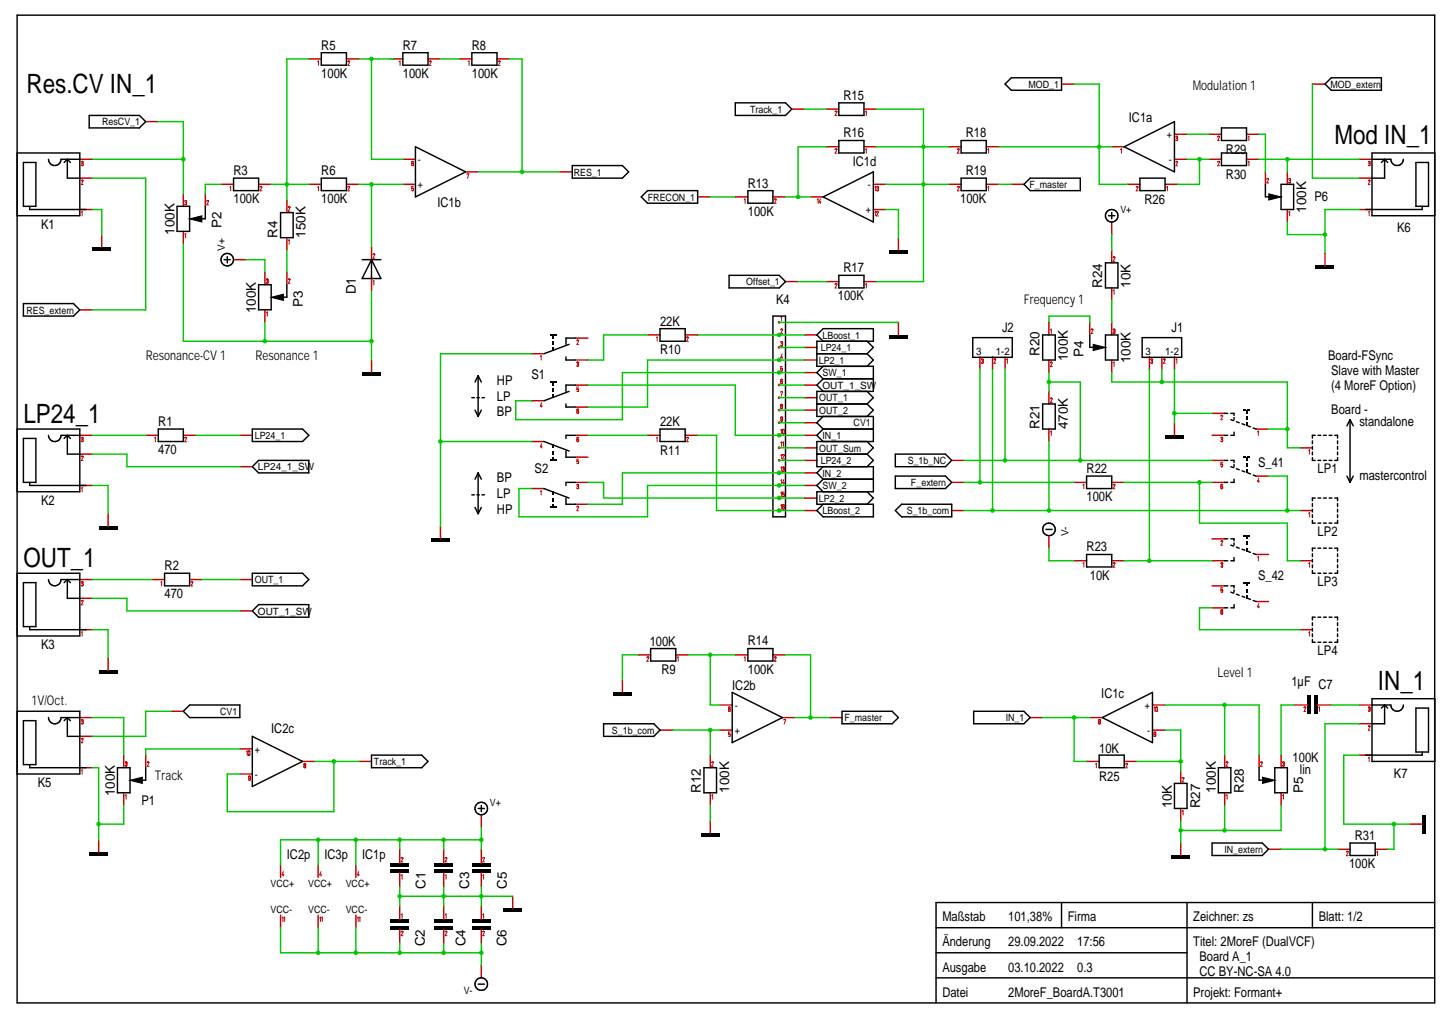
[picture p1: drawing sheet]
<svg xmlns="http://www.w3.org/2000/svg" width="297mm" height="210mm" viewBox="0 0 297 210" stroke-linecap="round" stroke-linejoin="round" font-family="sans-serif">
<g fill="none" stroke="#000" stroke-width=".3">
<path d="M96.9 10.8h5.1v2.6h-5.1zM18.3 23.7h10.3l1.3 1.3-1.3 1.2h-10.3zM85.3 30.1l10.3 5.2-10.3 5.1zM230.8 30.1l10.3-5.1v10.3zM149.7 56.5h10.3l1.2 1.3-1.2 1.3h-10.3zM169 40.4l10.3-5.1v10.3zM226.9 53.9h2.6v5.2h-2.6zM98.1 77.1v8.3M98.1 77.1l.7 1.3M98.1 77.1l-.6 1.3M135.5 67.4h5.2v2.6h-5.2zM167.7 79l1.3-1.3h10.3v2.6h-10.3z"/>
<path d="M169 67.4h10.3v2.6h-10.3l-1.3-1.3zM199.7 69.3h8.1v4h-8.1zM234.5 69.3h8.1v4h-8.1zM53.1 94.5h10.3v2.5h-10.3l-1.3-1.2zM96.9 81.6h.5M97.5 84.2l.6 1.2M97.9 81.6h.5M98.1 97l.7 1.3M98.1 97l-.6 1.3M98.1 97v8.4M98.8 84.2l-.7 1.2M98.9 81.6h.5"/>
<path d="M111.7 90.6l5.1 1.9M116.2 92.5v1.3h1.9M118.1 89.3h-1.9v.7M118.1 99h-1.9v.6M135.5 88h5.2v2.6h-5.2zM167.7 82.9h10.3l1.3 1.3-1.3 1.2h-10.3zM167.7 93.2h10.3M169 95.8l-1.3 1.2 1.3 1.3M169 98.3h10.3M169 98.3l-1.3 1.3 1.3 1.3M178 93.2l1.3-1.3-1.3-1.3h-10.3v5.2h11.6v5.1h-11.6v2.6h11.6v2.5h-10.3l-1.3-1.2 1.3-1.3M178 93.2l1.3 1.3-1.3 1.3"/>
<path d="M223.1 97.7h5.1v2.5h-5.1zM251.4 89.3h.6M251.4 94.5h.6M251.4 99h.6M251.4 84.8h.6M252.7 94.5h.6v.4M252.7 84.8h.6v.4M252.7 95.8l.5 .2M252.7 86.1l.5 .2M253.3 88.7v.6h-.6M253.3 85.7v.4M253.3 95.3v.5"/>
<path d="M253.3 98.3v.7h-.6M253.8 96.2l.6 .2M253.8 86.5l.6 .2M255 96.6l.5 .2M255 87l.5 .2M256.1 97l.6 .2M256.1 87.4l.6 .2M257.3 97.5l.5 .2M257.3 87.8l.5 .2M269.4 90.5v.5M269.4 91.6v.6M269.4 92.8v.5"/>
<path d="M269.4 93.9v.6h.6M270 89.3h-.6v.6M270.6 89.3h.5M270.6 94.5h.5M271.7 89.3h.6M271.7 94.5h.6M272.8 89.3h.6M272.8 94.5h.6M274 89.3h.6v.6M274.6 90.5v.5M274.6 91.6v.6M274.6 92.8v.5"/>
<path d="M274.6 93.9v.6h-.6M276.5 97.7l.6 1.3M277.1 86.1l-.6 1.3M277.1 86.1l.7 1.3M277.1 86.1v12.9M277.8 97.7l-.7 1.3M96.9 101.5h.5M97.5 104.1l.6 1.3M97.9 101.5h.5M98.8 104.1l-.7 1.3M98.9 101.5h.5M111.7 100.2l5.1 2"/>
<path d="M116.2 102.2v1.3h1.9M178 100.9l1.3 1.3-1.3 1.3M223.1 113.8h5.1v2.5h-5.1zM251.4 115.1h.6M251.4 110.6h.6M252.7 110.6h.6v.4M252.7 111.8l.5 .3M253.3 111.4v.4M253.3 114.4v.7h-.6M253.8 112.3l.6 .2M255 112.7l.5 .2M256.1 113.1l.6 .2"/>
<path d="M257.3 113.6l.5 .2M269.4 103.3v.6M269.4 104.5v.6M269.4 105.6v.6M269.4 106.8v.5h.6M269.4 113.6v.6M269.4 114.8v.5M269.4 115.9v.6M269.4 117.1v.5h.6M270 102.2h-.6v.6M270 112.5h-.6v.6M270.6 112.5h.5"/>
<path d="M270.6 117.6h.5M270.6 102.2h.5M270.6 107.3h.5M271.7 112.5h.6M271.7 117.6h.6M271.7 102.2h.6M271.7 107.3h.6M272.8 112.5h.6M272.8 117.6h.6M272.8 102.2h.6M272.8 107.3h.6M274 102.2h.6v.6"/>
<path d="M274 112.5h.6v.6M274.6 103.3v.6M274.6 104.5v.6M274.6 105.6v.6M274.6 106.8v.5h-.6M274.6 113.6v.6M274.6 114.8v.5M274.6 115.9v.6M274.6 117.1v.5h-.6M251.4 124.7h.6M251.4 120.2h.6M252.7 121.5l.5 .2"/>
<path d="M252.7 120.2h.6v.4M253.3 124.1v.6h-.6M253.3 121.1v.4M253.8 121.9l.6 .2M255 122.3l.5 .3M256.1 122.8l.6 .2M257.3 123.2l.5 .2M269.4 127.8v.6M269.4 128.9v.6M269.4 130.1v.5M269.4 131.2v.6h.6M270 126.6h-.6v.6"/>
<path d="M270.6 126.6h.5M270.6 131.8h.5M271.7 126.6h.6M271.7 131.8h.6M272.8 126.6h.6M272.8 131.8h.6M274 126.6h.6v.6M274.6 131.2v.6h-.6M274.6 127.8v.6M274.6 128.9v.6M274.6 130.1v.5M3.5 145.9h12.9v12.9h-12.9z"/>
<path d="M4.8 147.9h2.6v9h-2.6zM6.1 156.9v.6h11.6M9.9 147.2a1.29 1.29 0 0 0 1.3 1.3 1.29 1.29 0 0 0 1.3-1.3h3.9M13.8 147.2l-.6 .7M13.8 147.2l.7 .7M13.8 147.2v3.9h2.6M51.8 151.1l10.3 5.1-10.3 5.2zM76.3 154.9h10.3l1.3 1.3-1.3 1.3h-10.3zM150.3 142.1l10.3 5.1-10.3 5.2zM226.3 147.2l10.3-5.1v10.3z"/>
</g>
<g fill="none" stroke="#c70000" stroke-width=".3">
<path d="M94.3 12.1h2.6M102 12.1h2.6M29.9 25h2.6M82.7 37.8h2.6M82.7 32.7h2.6M95.6 35.3h2.5M179.3 37.8h2.5M228.2 30.1h2.6M241.1 32.7h2.6M241.1 27.5h2.6M161.2 57.8h2.6M166.4 40.4h2.6"/>
<path d="M179.3 43h2.5M228.2 51.4v2.5M228.2 59.1v2.5M132.9 68.7h2.6M140.7 68.7h2.5M165.1 79h2.6M165.1 68.7h2.6M201.2 73.2v2.6M203.8 73.2v2.6M206.3 73.2v2.6M235.9 73.2v2.6M238.5 73.2v2.6"/>
<path d="M241.1 73.2v2.6M49.2 95.8h2.6M109.1 90.6h2.6M118.1 99h2.6M118.1 89.3h2.6M118.1 93.8h2.6M132.9 89.3h2.6M140.7 89.3h2.5M165.1 91.9h2.6M165.1 94.5h2.6M165.1 97h2.6M165.1 84.2h2.6"/>
<path d="M165.1 99.6h2.6M220.5 99h2.6M228.2 99h2.6M248.8 99h2.6M248.8 94.5h2.6M248.8 89.3h2.6M248.8 84.8h2.6M257.8 97.7h2.6M257.8 88h2.6M266.8 91.9h2.6M109.1 100.2h2.6M118.1 103.5h2.6"/>
<path d="M165.1 104.8h2.6M165.1 102.2h2.6M220.5 115.1h2.6M228.2 115.1h2.6M248.8 115.1h2.6M248.8 110.6h2.6M257.8 113.8h2.6M266.8 115.1h2.6M266.8 104.8h2.6M248.8 124.7h2.6M248.8 120.2h2.6M257.8 123.4h2.6"/>
<path d="M266.8 129.2h2.6M16.4 147.2h2.6M16.4 151.1h2.6M16.4 157.5h2.6M49.2 153.7h2.6M49.2 158.8h2.6M62.1 156.2h2.6M73.7 156.2h2.6M147.7 144.7h2.6M147.7 149.8h2.6M160.6 147.2h2.6M223.7 147.2h2.6"/>
<path d="M236.6 144.7h2.6M236.6 149.8h2.6M20.3 172.3v2.6M57.6 177.5v2.5M65.3 177.5v2.5M73 177.5v2.5M82.1 174.2v2.9M82.1 179.1v2.9M91.1 174.2v2.9M91.1 179.1v2.9M57.6 187.8v2.6M65.3 187.8v2.6"/>
<path d="M73 187.8v2.6M82.1 185.8v2.9M82.1 190.7v2.9M91.1 185.8v2.9M91.1 190.7v2.9"/>
</g>
<g fill="none" stroke="#c70000" stroke-width=".21">
<path d="M96.1 12.7l.2-.2v.9M102.3 12.7l.2-.2 .2 .1-.4 .8h.4M84.5 38.7l.2-.1 .2 .1-.1 .4h-.3M84.9 33.3l-.2-.2-.2 .1v.7l.3 .1 .1-.4-.2-.1-.2 .1M84.9 38.2h-.4v.6M95.9 35.8v-.1h.3l-.2 .9M179.6 38.4l.2-.2v1M180 38.4h-.1M180 38.3h.3M180 38.3v.1M180.1 38.7h.1M180.1 38.7a.24 .24 0 0 1 .2 .3 .24 .24 0 0 1-.3 .1l-.1-.1"/>
<path d="M180.3 38.3v.1M180.3 38.4h.1M180.3 38.4v.1M180.3 38.5l-.2 .2M230 30.7l.2-.2v.9M241.4 28.7l.1 .1M241.4 28.1l.1-.2 .2 .1v.2l-.1 .2M241.5 28.8v.1M241.5 33.1l-.1 .2M241.5 28.4l.2 .1v.2l-.2 .2M241.5 33.1l.2 .2-.3 .7h.3M241.5 33.1h.1"/>
<path d="M167.8 41l.1-.2v.9M168.4 40.8l-.3 .7h.4M168.4 41.3v.4M179.6 43.6l.2-.2v.9M179.9 43.6l.2-.2 .2 .1-.4 .8h.4M228.5 52.9a.18 .18 0 0 1 .2-.2 .18 .18 0 0 1 .2 .2l-.4 .7h.4M228.5 59.6l.2-.1v.9M134.7 69.3l.2-.2v.9M141.3 69.3h.1M141.3 69.3l-.2-.2-.2 .2M141.3 69.3l-.4 .7h.4M201.5 73.8l.1-.2 .2 .1-.1 .3"/>
<path d="M201.6 74h.1M201.7 74.1a.25 .25 0 0 1 .1 .3 .25 .25 0 0 1-.2 .1l-.1-.1M204 73.8l.2-.2 .2 .1-.4 .8h.4M206.6 73.8l.2-.2v.9M236.2 73.8l.3-.1v.3M236.4 74h.1M236.4 74l.1 .1M236.5 74.1l.1 .3a.18 .18 0 0 1-.2 .1 .18 .18 0 0 1-.2-.1M238.8 73.8l.2-.2 .2 .1-.4 .8h.4M241.4 73.8l.2-.2v.9M111.2 91l-.3 .7h.4M111.2 91.5v.4"/>
<path d="M118.4 94.7l.2-.1 .2 .2-.1 .3h-.3M118.6 99.8a.23 .23 0 0 1 .2 .3 .23 .23 0 0 1-.3 .1l-.1-.1M118.7 99.4h-.1l-.2 .1M118.7 89.8h-.3v.7l.2 .1a.29 .29 0 0 0 .2-.2 .29 .29 0 0 0-.2-.3l-.2 .1M118.7 89.8h.1M118.7 99.4l.1 .1M118.8 89.8v.1M118.8 99.5l-.1 .2-.1 .1M118.8 94.2h-.4v.6M134.7 89.9l.2-.2v.9M141 89.8l-.1 .1M141 89.8l.2-.1 .1 .2-.4 .7h.4"/>
<path d="M141 89.8h.1M222.3 99.5l.2-.1v.9M228.5 99.5l.2-.1 .2 .1-.4 .8h.4M250.6 85.4l.1-.2 .3 .1-.4 .8h.4M250.6 95.4l.2-.2a.29 .29 0 0 1 .2 .3 .29 .29 0 0 1-.2 .3l-.1-.1M250.8 90.1a.23 .23 0 0 1 .2 .3 .23 .23 0 0 1-.3 .2l-.1-.2M251 89.8l-.3-.1-.1 .2M251 99.4l-.4 .1v.7l.2 .1a.29 .29 0 0 0 .2-.3 .29 .29 0 0 0-.2-.3l-.2 .2M251 99.4v.1M251 89.8h.1M251 99.5h.1M251 89.8v.1"/>
<path d="M251 94.9h-.4v.5M251 89.9h.1M251 89.9l-.2 .2M258.1 88.6l.2-.2v.9M258.4 98.6v.4M258.4 98.1l-.3 .7h.4M268.6 92.5l.2-.2v.9M110.9 100.8l.2-.1v.9M118.7 103.9h-.1l-.2 .2M118.7 103.9l.1 .1M118.8 104l-.4 .8h.4M222.3 115.6l.2-.1v.9"/>
<path d="M228.5 115.6l.2-.1 .2 .1-.4 .8h.4M250.6 111.1l.1-.1h.3l-.4 .9h.4M250.6 115.6l.3-.1v.4M250.8 115.9h.1M250.9 115.9a.25 .25 0 0 1 .1 .3 .25 .25 0 0 1-.3 .2l-.1-.2M258.1 114.4l.2-.2v.9M268.6 105.3l.2-.1v.9M268.6 115.6l.2-.1v.9M250.7 121l-.1 .1M250.7 121h.1a.29 .29 0 0 1 .2 .3 .29 .29 0 0 1-.2 .2l-.1-.1M250.7 121h.1M251 125.3l-.2-.2-.2 .1v.7l.2 .1a.29 .29 0 0 0 .2-.2 .29 .29 0 0 0-.2-.3l-.2 .1"/>
<path d="M251 120.6h-.4v.6M258.4 123.8l-.3 .7h.4M258.4 124.3v.4M268.6 129.8l.2-.2v.9M16.7 147.8l.3-.1v.3M16.7 151.7l.1-.2 .2 .1-.3 .8h.4M16.7 158.1l.2-.2v.9M16.8 148h.2M16.9 148l.1 .1M17 148.1a.25 .25 0 0 1 .1 .3 .25 .25 0 0 1-.3 .1l-.1-.1M50.6 154.2l.2-.1v.9M50.9 154.2l.2-.1 .2 .1v.7l-.1 .1-.3-.1z"/>
<path d="M51.4 159.6l-.2 .2a.29 .29 0 0 1-.2-.3 .29 .29 0 0 1 .2-.3l.2 .2v.5l-.2 .2-.2-.2M62.5 157l-.1-.1 .1-.2 .3 .1-.2 .2M62.5 157.1a.24 .24 0 0 0-.1 .3 .24 .24 0 0 0 .3 .1l.1-.3-.2-.1M62.5 157h.1M149.9 145.2l-.1-.1-.3 .1 .1 .7h.2l.1-.4h-.3l-.1 .1M149.9 150.2h-.4v.5l.2-.1 .2 .1v.4l-.3-.1M160.9 147.8v-.2h.4l-.3 .9M225.7 148l-.2-.2 .2-.2 .2 .2-.2 .2M225.7 148.1a.24 .24 0 0 0-.2 .3 .24 .24 0 0 0 .3 .1l.1-.3-.2-.1M225.7 148h.1M236.9 145.2l.2-.1v.9M237.3 150.6l-.2 .1h-.2v-.4h.3l.1 .6-.2 .2-.2-.2"/>
<path d="M237.3 145.1h.2l.1 .1v.6l-.1 .2-.2-.1zM58.2 178.8l-.3 .7h.4M58.2 179.3v.4M65.9 178.8l-.3 .7h.4M65.9 179.3v.4M73.6 178.8l-.3 .7h.4M73.6 179.3v.4M82.4 179.7l.1-.2v.9M82.4 176v.1M82.4 176l.3 .1-.3 .7h.3M82.4 176h.1M91.4 176.1l.1-.2 .2 .2-.3 .7h.3"/>
<path d="M91.4 179.7l.2-.2v.9M57.9 188.4l.2-.2v.9M58.3 188.4l.1-.2v.9M65.6 188.4l.2-.2v.9M66 188.4l.2-.2v.9M73.3 188.4l.2-.2v.9M73.7 188.4l.2-.2v.9M82.4 187.7l.1-.2v.9M82.4 191.1v.1M82.4 191.1l.3 .1-.3 .8h.3M82.4 191.1h.1M91.4 191.2l.1-.1 .2 .1-.3 .8h.3"/>
<path d="M91.4 187.7l.2-.2v.9"/>
</g>
<g fill="#000">
<path d="M113 94.3h1.3v.3h-1.3zM113.5 93.8h.2v.7h-.2zM113.5 92.5h.2v.7h-.2zM113.5 91.2h.2v.7h-.2zM255.2 93.7h.5v.3h-.5zM255.2 84h.5v.3h-.5zM255.7 93.8h.4v.7h-.4zM255.7 95.1h.4v.7h-.4zM255.7 96.4h.4v.6h-.4zM255.7 84.2h.4v.6h-.4zM255.7 85.4h.4v.7h-.4zM255.7 86.7h.4v.7h-.4z"/>
<path d="M256.1 93.7h.4v.3h-.4zM256.1 84h.4v.3h-.4zM113 104h1.3v.3h-1.3zM113.5 103.5h.2v.6h-.2zM113.5 102.2h.2v.6h-.2zM113.5 100.9h.2v.6h-.2zM255.2 119.4h.5v.3h-.5zM255.2 109.7h.5v.4h-.5zM255.7 119.5h.4v.7h-.4zM255.7 109.9h.4v.7h-.4zM255.7 111.2h.4v.6h-.4zM255.7 112.5h.4v.6h-.4z"/>
<path d="M256.1 119.4h.4v.3h-.4zM256.1 109.7h.4v.4h-.4zM255.7 120.8h.4v.7h-.4zM255.7 122.1h.4v.7h-.4zM18.3 174.9h3.9v.6h-3.9zM80.1 177.1h3.9v.7h-3.9zM80.1 178.4h3.9v.7h-3.9zM89.1 177.1h3.9v.7h-3.9zM89.1 178.4h3.9v.7h-3.9zM80.1 190h3.9v.7h-3.9zM80.1 188.7h3.9v.7h-3.9zM89.1 190h3.9v.7h-3.9z"/>
<path d="M89.1 188.7h3.9v.7h-3.9z"/>
</g>
<circle cx="159.9" cy="104.7" r=".29" fill="#c70000"/>
<path d="M160.3 103.7l.1-.2v1M161 103.7l-.2-.2-.2 .2v.6l.3 .1 .1-.4h-.4" fill="none" stroke="#c70000" stroke-width=".21"/>
<circle cx="159.9" cy="102.2" r=".29" fill="#c70000"/>
<path d="M160.3 101.2l.1-.2v.9M160.6 101.5l.2-.2 .2 .2v.3h-.3M161 101h-.4v.5" fill="none" stroke="#c70000" stroke-width=".21"/>
<circle cx="159.9" cy="99.6" r=".29" fill="#c70000"/>
<path d="M160.3 98.6l.1-.2v.9M160.9 98.4l-.3 .7h.4M160.9 98.9v.4" fill="none" stroke="#c70000" stroke-width=".21"/>
<circle cx="159.9" cy="97" r=".29" fill="#c70000"/>
<path d="M160.3 96l.1-.2v.9M160.6 96a.18 .18 0 0 1 .2-.2 .18 .18 0 0 1 .2 .1l-.1 .3M160.8 96.2h.1M160.9 96.2l.1 .4a.18 .18 0 0 1-.2 .1 .18 .18 0 0 1-.2-.2M160.9 96.2h-.1" fill="none" stroke="#c70000" stroke-width=".21"/>
<circle cx="159.9" cy="94.5" r=".29" fill="#c70000"/>
<path d="M160.3 93.4l.1-.2v.9M160.6 93.4a.18 .18 0 0 1 .2-.2 .18 .18 0 0 1 .2 .2l-.4 .7h.4" fill="none" stroke="#c70000" stroke-width=".21"/>
<circle cx="159.9" cy="91.9" r=".29" fill="#c70000"/>
<path d="M160.3 90.8l.1-.1v.9M160.6 90.8l.2-.1v.9" fill="none" stroke="#c70000" stroke-width=".21"/>
<circle cx="159.9" cy="89.3" r=".29" fill="#c70000"/>
<path d="M160.3 88.3l.1-.2v.9M160.7 88.2h.3v.7l-.2 .1-.2-.1z" fill="none" stroke="#c70000" stroke-width=".21"/>
<circle cx="159.9" cy="86.7" r=".29" fill="#c70000"/>
<path d="M160.6 85.9l-.1 .2-.2-.1 .1-.4h.2v.7l-.1 .1-.2-.1" fill="none" stroke="#c70000" stroke-width=".21"/>
<circle cx="159.9" cy="84.1" r=".29" fill="#c70000"/>
<g fill="none" stroke="#c70000" stroke-width=".21">
<path d="M160.4 83.4a.22 .22 0 0 1 .2 .3 .22 .22 0 0 1-.3 .1z"/>
<circle cx="160.4" cy="83.2" r=".19"/>
</g>
<circle cx="159.9" cy="81.6" r=".29" fill="#c70000"/>
<path d="M160.3 80.5v-.1h.3l-.2 .9" fill="none" stroke="#c70000" stroke-width=".21"/>
<circle cx="159.9" cy="79" r=".29" fill="#c70000"/>
<path d="M160.6 78l-.1-.2-.2 .1v.7l.1 .1a.29 .29 0 0 0 .2-.2 .29 .29 0 0 0-.1-.3l-.2 .1" fill="none" stroke="#c70000" stroke-width=".21"/>
<circle cx="159.9" cy="76.4" r=".29" fill="#c70000"/>
<path d="M160.3 75.7l.2-.1 .1 .2v.3h-.3M160.6 75.2h-.3v.6" fill="none" stroke="#c70000" stroke-width=".21"/>
<circle cx="159.9" cy="73.9" r=".29" fill="#c70000"/>
<path d="M160.5 72.6l-.2 .7h.3M160.5 73.2v.4" fill="none" stroke="#c70000" stroke-width=".21"/>
<circle cx="159.9" cy="71.3" r=".29" fill="#c70000"/>
<path d="M160.3 70.3l.1-.2h.2v.3l-.2 .1a.23 .23 0 0 1 .2 .3 .23 .23 0 0 1-.3 .1v-.1" fill="none" stroke="#c70000" stroke-width=".21"/>
<circle cx="159.9" cy="68.7" r=".29" fill="#c70000"/>
<path d="M160.3 67.7l.1-.2 .2 .1-.3 .8h.3" fill="none" stroke="#c70000" stroke-width=".21"/>
<circle cx="159.9" cy="66.1" r=".29" fill="#c70000"/>
<g fill="none" stroke="#c70000" stroke-width=".21">
<path d="M65.2 12.7l.2-.2v.9M71.4 12.7l.2-.2 .2 .1-.4 .8h.4M81.9 12.7l.2-.2v.9M88.2 12.7l.1-.2 .2 .1-.3 .8h.3M16.7 33.3l.1-.2h.2v.3l-.1 .1M16.7 37.1l.1-.1 .2 .1-.3 .8h.4M16.8 33.5h.1M16.9 33.5a.24 .24 0 0 1 .2 .3 .24 .24 0 0 1-.3 .2l-.1-.2M47.2 38.4l.1-.2v1M53.4 38.4h.1M53.4 38.3h.3M53.4 38.3v.1"/>
<path d="M53.7 38.3v.1M53.7 38.4l-.3 .8h.4M65.2 38.4l.2-.2v1M71.4 38.4h.1M71.5 38.3h.2l.1 .1-.4 .8h.4M71.5 38.3l-.1 .1M171.4 23l.2-.2 .2 .1-.4 .8h.4M171.4 30.7l.2-.2 .2 .1-.4 .8h.4M177.7 23l.1-.2v.9M177.7 30.7l.1-.2v.9M196.6 38.4l.1-.2 .2 .2-.3 .8h.3M196.6 30.7l.1-.2 .2 .1-.3 .8h.3"/>
<path d="M202.8 38.4l.1-.2v1M202.8 30.7l.1-.2v.9M233.2 38.4l.2-.2 .2 .1-.4 .9h.4M239.5 38.4l.1-.2v1M250 28.1l.1-.2 .2 .2-.3 .8h.3M250 33.3l.1-.2 .2 .1-.3 .8h.3M256.2 28.1l.2-.2v1M256.2 33.3l.2-.2v.9M260.1 36.8l.1-.2 .2 .1-.3 .8h.3M264.6 36.8l.1-.2 .2 .1v.2l-.1 .1M264.7 37a.23 .23 0 0 1 .3 .3 .23 .23 0 0 1-.4 .2v-.2M280.9 33.3l.3-.2v.3l-.1 .1"/>
<path d="M280.9 37.1l.1-.1 .2 .1-.3 .8h.3M281 33.5h.1M281.1 33.5l.1 .1v.3l-.2 .1-.1-.2M16.7 43.6l.2-.2v.9M37.9 41.3l.3-.2a.2 .2 0 0 1 .1 .3 .2 .2 0 0 1-.2 .1M37.9 41.8l.3 .2M37.9 48.1l.2-.2v.9M38.1 41.5l.2 .2-.1 .3M38.2 42h.1M42.4 41.3l.2-.2 .2 .1-.4 .8h.4M54.7 57.4l.2-.2v.4M54.8 57.6h.1"/>
<path d="M54.9 57.6h.1M54.9 57.6l.1 .5h-.2l-.1-.2M59.2 42.6l.1-.2 .2 .1-.3 .8h.3M59.2 57.4l.1-.2 .2 .1-.3 .8h.3M59.2 49.4l.2-.2v.9M76.6 52.2l.1-.1h.2l-.3 .9h.3M76.6 57.7l.2-.1v.9M152.8 41l.2-.2v.9M159 41a.18 .18 0 0 1 .2-.2 .18 .18 0 0 1 .1 .2l-.3 .7h.3M171.4 58.4l.2-.2 .2 .1-.4 .8h.4M177.7 58.4l.1-.2v.9M264.6 43.6l.2-.2v.9"/>
<path d="M280.9 43.6l.2-.2v.9M54.7 64.2l.2-.2v.9M110.9 73.2l.2-.2v.9M118.4 74.5l.1-.2h.2l.1 .3-.2 .1M118.4 70l.1-.2h.2l-.3 .9h.4M118.4 79.9l.2-.1 .2 .2-.1 .3h-.3M118.6 74.7h.1l.1 .3-.2 .2-.2-.2M118.8 79.4h-.4v.6M160.3 65.1l.1-.2v.9M215.6 74.5l.1-.2h.3l-.4 .9h.4M215.6 67.7l.2-.2v.9M224 67.7a.18 .18 0 0 1 .2-.2 .18 .18 0 0 1 .2 .2l-.4 .7h.4"/>
<path d="M228.5 67.7a.18 .18 0 0 1 .2-.2 .18 .18 0 0 1 .2 .1l-.2 .3M228.5 74.5l.2-.2v.9M228.6 67.9h.1M228.7 67.9l.2 .4-.2 .1-.2-.2M16.7 93.8l.1-.2h.2l-.3 .9h.4M16.9 90.1a.23 .23 0 0 1 .2 .3 .23 .23 0 0 1-.4 .2v-.2M17 89.8l-.2-.1-.1 .2M17 89.8h.1M17 89.8l.1 .1M17.1 89.9h.1M17.1 89.9l-.3 .2M31.7 89.9l.2-.2v.9"/>
<path d="M38 89.8l-.1 .1M38 89.8h.3M38 89.8h.1M38.3 89.8h.1M38.3 89.8l-.4 .8h.4M111.2 82.6l-.3 .7h.4M111.2 83.1v.4M118.8 84.1l-.2-.2-.2 .2v.6l.3 .1v-.5l-.3 .1M215.6 81.9l.1-.2h.3l-.4 .9h.4M215.6 88.6l.2-.2v.9M16.7 119.5l.1-.2 .3 .2M16.7 100.2l.2-.2v.9"/>
<path d="M16.8 119.7h.2M17 119.7v.4M17 119.7h-.1M17.1 119.5h.1M17.1 119.5l-.1 .2M33 119.5l.2-.2v.9M39.2 119.5l.2-.2 .2 .1-.4 .8h.4M16.7 120.1l.1 .1h.2M16.7 123.4l.1-.2 .2 .1-.3 .8h.4M16.7 129.8l.2-.2v.9M17 120.1v.1M132.8 134.9l.1-.1 .3 .1-.4 .8h.4"/>
<path d="M139 134.9l.2-.1v.9M152.8 134.9l.2-.1v.9M159 134.9l.1-.1 .2 .1-.3 .8h.3M25.7 156.5l.2-.2 .1 .1 .1 .2-.2 .1M25.8 156.7h.1M25.9 156.7a.24 .24 0 0 1 .2 .3 .24 .24 0 0 1-.4 .2v-.2M30.2 156.5l.2-.2 .1 .1-.3 .8h.4M146.1 156.5l.2-.2 .1 .1-.3 .8h.4M224.9 156.8l.2-.2v.9M231.1 156.8l.1-.1h.2l-.3 .8h.4M242.7 159.7l.1-.2 .2 .1-.3 .8h.3M251.7 156.5l.1-.2 .3 .1-.4 .8h.4"/>
<path d="M258.8 156.5l.1-.2 .2 .1-.3 .8h.3M263.4 156.7h.1M263.5 156.7a.24 .24 0 0 1 .2 .3 .24 .24 0 0 1-.4 .2v-.2M263.5 156.3l-.2 .2M263.5 156.3h.1M263.5 156.3l.2 .2-.2 .2M267.7 145.2l.1-.1h.2l-.3 .9h.4M270.7 145.2l.2-.1v.9M280.9 145.2l.1-.1h.2v.3l-.1 .1M280.9 149.1l.1-.2 .2 .1-.3 .8h.3M280.9 155.5l.2-.1v.9M281 145.5l.2 .1v.3l-.2 .1-.1-.2"/>
<path d="M25.7 163.3l.2-.2v.9M99.1 176.1l.2-.2 .2 .2-.4 .7h.4M99.1 179.7l.2-.2v.9M146.1 163.3l.2-.2v.9M242.7 166.5l.2-.2v.9M251.7 163.3l.2-.2v.9M263.3 163.3l.2-.2v.9M276.4 174.8l.1-.1h.2l-.3 .9h.4M282.6 174.8l.2-.1v.9M99.1 191.2l.2-.1 .2 .1-.4 .8h.4M99.1 187.7l.2-.2v.9"/>
</g>
<g fill="none" stroke="#000" stroke-width=".3">
<path d="M3.5 3.1h291v202.7h-291zM66 10.8h5.1v2.6h-5.1zM82.7 10.8h5.2v2.6h-5.2zM207.6 16h10.3v2.5h-10.3l-1.3-1.2zM273.3 16h10.3v2.5h-10.3l-1.3-1.2zM3.5 31.4h12.9v12.9h-12.9M4.8 33.3h2.6v9h-2.6zM9.9 32.7a1.29 1.29 0 0 0 1.3 1.3 1.29 1.29 0 0 0 1.3-1.3h3.9M13.8 32.7v3.9h2.6M13.8 32.7l-.6 .6M13.8 32.7l.7 .6M47.9 36.6h5.2v2.5h-5.2z"/>
<path d="M66 36.6h5.1v2.5h-5.1zM117.5 34h10.3l1.3 1.3-1.3 1.3h-10.3zM132.9 39.1h10.3v2.6h-10.3l-1.3-1.3zM150.9 21.1h10.3l1.3 1.3-1.3 1.3h-10.3zM153.5 39.1h5.2v2.6h-5.2zM172.2 21.1h5.2v2.6h-5.2zM172.2 28.8h5.2v2.6h-5.2zM197.3 36.6h5.2v2.5h-5.2zM197.3 28.8h5.2v2.6h-5.2zM210.2 37.8l1.3-1.2h10.3v2.5h-10.3zM234 36.6h5.2v2.5h-5.2zM250.7 26.2h5.2v2.6h-5.2z"/>
<path d="M250.7 31.4h5.2v2.6h-5.2zM259.8 37.8v2.6h.9M263 37.8h2.6v5.2h-2.6zM281.6 32.7h3.9a1.28 1.28 0 0 0 1.3 1.3 1.28 1.28 0 0 0 1.3-1.3M284.2 32.7v3.9h-2.6M284.2 32.7l.7 .6M284.2 32.7l-.6 .6M290.7 33.3h2.5v9h-2.5zM294.5 31.4h-12.9v12.9h12.9M6.1 42.3v.7h11.6M36.3 42.3h2.6v5.2h-2.6zM42.1 42.3v2.6h-.9"/>
<path d="M46 53.3h1.3M46.7 52.6v1.3M53.1 58.4h2.6v5.2h-2.6zM57.6 43.6h2.6v5.2h-2.6zM58.9 58.4v2.6h-.9M74.3 53.3h3.9M76.3 53.3l1.9 3.9h-3.9zM76.3 53.3v3.9M172.2 56.5h5.2v2.6h-5.2zM227.6 44.3h1.3M228.2 43.6v1.3M292 42.3v.7h-11.6"/>
<path d="M4.8 62.3h10.3l1.3 1.3-1.3 1.3h-10.3zM116.2 73.2v.7h1.9M116.8 70.7l-5.1 1.9M118.1 69.4h-1.9v1.3M118.1 79h-1.9v1.3M158.7 64.9h2.5v41.1h-2.5zM167.7 72.6h10.3M178 72.6l1.3-1.3-1.3-1.3h-10.3v5.2h11.6v2.5h-10.3l-1.3-1.2 1.3-1.3M178 72.6l1.3 1.3-1.3 1.3M214 68.7h2.6v5.2h-2.6zM223.7 68.7v2.6h.9M226.9 68.7h2.6v5.2h-2.6z"/>
<path d="M3.5 88h12.9v12.9h-12.9M4.8 90h2.6v9h-2.6zM6.1 99v.6h11.6M9.9 89.3a1.29 1.29 0 0 0 1.3 1.3 1.29 1.29 0 0 0 1.3-1.3h3.9M13.8 89.3v3.9h2.6M13.8 89.3l-.6 .7M13.8 89.3l.7 .7M32.5 88h5.1v2.6h-5.1zM51.8 88h10.3l1.3 1.3-1.3 1.3h-10.3zM116.2 82.9v.6h1.9M116.8 80.3l-5.1 1.9M167.7 80.3h10.3l1.3 1.3-1.3 1.3h-10.3z"/>
<path d="M169 88h10.3M169 85.4h10.3v5.2h-10.3l-1.3-1.3 1.3-1.3-1.3-1.3zM183.8 93.2h10.3l1.3 1.3-1.3 1.3h-10.3zM183.8 97.7h10.3l1.3 1.3-1.3 1.2h-10.3zM214 82.9h2.6v5.1h-2.6zM3.5 117.6h12.9v12.9h-12.9M4.8 119.5h2.6v9.1h-2.6zM9.9 118.9a1.29 1.29 0 0 0 1.3 1.3 1.29 1.29 0 0 0 1.3-1.3h3.9M13.8 118.9v3.9h2.6M13.8 118.9l-.6 .6M13.8 118.9l.7 .6M33.8 117.6h5.1v2.6h-5.1z"/>
<path d="M51.8 117.6h10.3l1.3 1.3-1.3 1.3h-10.3zM183.8 104.8l1.3-1.3h10.3v2.5h-10.3zM214.7 108.6h1.3M6.1 128.6v.6h11.6M53.1 124.1h10.3v2.5h-10.3l-1.3-1.3zM133.6 133.1h5.1v2.5h-5.1zM153.5 133.1h5.2v2.5h-5.2zM24.1 157.5h2.6v5.2h-2.6zM29.9 157.5v2.6h-.9M38.9 144.7h10.3v2.5h-10.3l-1.3-1.3zM123.9 148.5h10.3l1.3 1.3-1.3 1.3h-10.3zM144.5 157.5h2.6v5.2h-2.6z"/>
<path d="M172.8 145.9h10.3l1.3 1.3-1.3 1.3h-10.3zM199.9 145.9h10.3l1.3 1.3-1.3 1.3h-10.3zM225.6 154.9h5.2v2.6h-5.2zM250.1 157.5h2.6v5.2h-2.6zM258.5 157.5v2.6h.9M261.7 157.5h2.6v5.2h-2.6zM281.6 144.7h3.9a1.28 1.28 0 0 0 1.3 1.2 1.28 1.28 0 0 0 1.3-1.2M284.2 144.7v3.8h-2.6M284.2 144.7l.7 .6M284.2 144.7l-.6 .6M290.7 145.3h2.5v9h-2.5zM292 154.3v.6h-11.6"/>
<path d="M294.5 143.4h-12.9v12.8h12.9M98.1 165.9h1.3M98.8 165.2v1.3M241.1 160.7h2.6v5.2h-2.6zM248.8 173h10.3l1.3 1.2-1.3 1.3h-10.3zM277.1 173h5.2v2.5h-5.2zM192.2 195.5h51.5M192.2 190.4h102.3M217.9 185.2v5.2M243.7 185.2v20.6M269.4 185.2v5.2M294.5 185.2h-102.3v20.6"/>
<path d="M98.1 201.9h1.3M192.2 200.6h102.3"/>
<circle cx="46.6" cy="53.3" r="1.28"/>
<circle cx="228.2" cy="44.3" r="1.29"/>
<circle cx="215.3" cy="108.6" r="1.29"/>
<circle cx="98.8" cy="165.9" r="1.29"/>
<circle cx="98.8" cy="201.9" r="1.29"/>
</g>
<g fill="none" stroke="#c70000" stroke-width=".3">
<path d="M63.4 12.1h2.6M71.1 12.1h2.6M80.1 12.1h2.6M87.9 12.1h2.5M217.9 17.3h2.6M269.4 17.3h2.6M16.4 32.7h2.6M16.4 36.6h2.6M37.6 39.8v2.5M42.1 39.8v2.5M45.4 37.8h2.5M53.1 37.8h2.6"/>
<path d="M63.4 37.8h2.6M71.1 37.8h2.6M114.9 35.3h2.6M162.5 22.4h2.6M169.6 22.4h2.6M169.6 30.1h2.6M177.4 22.4h2.5M177.4 30.1h2.5M194.7 37.8h2.6M194.7 30.1h2.6M202.5 37.8h2.5M202.5 30.1h2.5"/>
<path d="M207.6 37.8h2.6M231.4 37.8h2.6M239.2 37.8h2.5M248.2 27.5h2.5M248.2 32.7h2.5M255.9 27.5h2.6M255.9 32.7h2.6M259.8 35.3v2.5M264.3 35.3v2.5M279.1 32.7h2.5M279.1 36.6h2.5M16.4 43h2.6"/>
<path d="M20.9 48.1v2.6M37.6 47.5v2.6M47.9 53.3h2.6M54.4 55.9v2.5M58.9 41v2.6M58.9 48.8v2.6M58.9 55.9v2.5M76.3 50.7v2.6M76.3 57.2v2.5M143.2 40.4h2.6M150.9 40.4h2.6M158.7 40.4h2.5"/>
<path d="M169.6 57.8h2.6M177.4 57.8h2.5M184.4 48.8v2.6M228.2 45.6v2.5M264.3 43v2.6M272 52v2.6M279.1 43h2.5M16.4 63.6h2.6M54.4 63.6v2.5M76.3 73.9v2.6M109.1 72.6h2.6M118.1 79h2.6"/>
<path d="M118.1 73.9h2.6M118.1 69.4h2.6M165.1 73.9h2.6M165.1 71.3h2.6M165.1 76.5h2.6M184.4 66.1v2.6M215.3 66.1v2.6M215.3 73.9v2.6M223.7 66.1v2.6M228.2 66.1v2.6M228.2 73.9v2.6M16.4 89.3h2.6"/>
<path d="M16.4 93.2h2.6M16.4 99.6h2.6M29.9 89.3h2.6M37.6 89.3h2.6M49.2 89.3h2.6M109.1 82.2h2.6M118.1 83.5h2.6M165.1 89.3h2.6M165.1 86.7h2.6M165.1 81.6h2.6M195.4 94.5h2.6M195.4 99h2.6"/>
<path d="M215.3 80.3v2.6M215.3 88v2.6M241.1 86.7v2.6M16.4 118.9h2.6M22.2 105.4v2.6M31.2 118.9h2.6M38.9 118.9h2.6M49.2 118.9h2.6M90.4 108v2.6M195.4 104.8h2.6M215.3 109.9v2.6M16.4 122.8h2.6"/>
<path d="M16.4 129.2h2.6M22.2 135v2.6M49.2 125.3h2.6M127.8 139.5v2.6M131 134.4h2.6M138.7 134.4h2.6M150.9 134.4h2.6M158.7 134.4h2.5M25.4 154.9v2.6M29.9 154.9v2.6M35.1 145.9h2.5M135.5 149.8h2.6"/>
<path d="M145.8 154.9v2.6M170.3 147.2h2.5M211.5 147.2h2.5M223.1 156.2h2.5M230.8 156.2h2.6M242.4 158.2v2.5M251.4 154.9v2.6M258.5 154.9v2.6M263 154.9v2.6M265.6 144.7h2.9M270.4 144.7h2.9M279.1 144.7h2.5"/>
<path d="M279.1 148.5h2.5M279.1 154.9h2.5M25.4 162.7v2.5M98.8 167.2v2.6M98.8 174.2v2.9M98.8 179.1v2.9M145.8 162.7v2.5M145.8 168.5v2.5M242.4 165.9v2.6M242.4 173v2.5M251.4 162.7v2.5M260.4 174.2h2.6"/>
<path d="M263 162.7v2.5M274.6 174.2h2.5M282.3 174.2h2.6M289.4 169.1h2.6M98.8 185.8v2.9M98.8 190.7v2.9M98.8 198.1v2.5M105.2 183.9v2.6"/>
</g>
<g fill="#000">
<path d="M19 50.7h3.8v.7h-3.8zM182.5 51.4h3.9v.6h-3.9zM270.1 54.6h3.8v.6h-3.8zM74.3 76.5h3.9v.6h-3.9zM113 78.2h1.3v.3h-1.3zM113 68.6h1.3v.3h-1.3zM113.5 78.4h.2v.6h-.2zM113.5 79.7h.2v.6h-.2zM113.5 68.7h.2v.7h-.2zM113.5 70h.2v.7h-.2zM113.5 71.3h.2v.6h-.2zM182.5 68.7h3.9v.7h-3.9z"/>
<path d="M113.5 80.9h.2v.7h-.2zM239.2 89.3h3.8v.7h-3.8zM20.3 108h3.8v.6h-3.8zM88.5 110.6h3.9v.6h-3.9zM20.3 137.6h3.8v.6h-3.8zM125.8 142.1h3.9v.6h-3.9zM268.5 142.7h.6v3.9h-.6zM269.7 142.7h.7v3.9h-.7zM96.9 177.1h3.8v.7h-3.8zM96.9 178.4h3.8v.7h-3.8zM143.9 171h3.8v.7h-3.8zM240.4 175.5h3.9v.7h-3.9z"/>
<path d="M292 167.2h.6v3.8h-.6zM96.9 190h3.8v.7h-3.8zM96.9 188.7h3.8v.7h-3.8zM103.3 186.5h3.9v.6h-3.9z"/>
</g>
<path d="M38.9 44.9l2.5-.6v1.3zM260.5 39.8l2.5 .6-2.5 .6zM55.6 61l2.6-.6v1.2zM224.4 70.7l2.5 .6-2.5 .6zM26.7 160.1l2.5-.6v1.2zM259.2 159.5l2.5 .6-2.5 .6z" fill="#000" stroke="#000" stroke-width=".21"/>
<path d="M246.2 107.3h18.1v7.8h2.5M248.8 124.7h-2.6v4.5h20.6" fill="none" stroke="#00c700" stroke-width=".3"/>
<circle cx="246.2" cy="99" r=".48" fill="#00c700"/>
<path d="M230.8 99h18M246.2 99v8.3" fill="none" stroke="#00c700" stroke-width=".3"/>
<circle cx="235.9" cy="115.1" r=".47" fill="#00c700"/>
<path d="M90.4 12.1h3.9M243.7 27.5h4.5M228.2 61.6v4.5M235.9 75.8v39.3M19 93.2h7.1v2.6h23.1M19 89.3h10.9M19 118.9h12.2M230.8 115.1h18M19 147.2h6.4v7.7M49.2 153.7h-19.3v1.2M273.3 144.7h5.8" fill="none" stroke="#00c700" stroke-width=".3"/>
<circle cx="159.9" cy="104.7" r=".48" fill="#00c700"/>
<path d="M143.2 89.3h3.9v15.5h18" fill="none" stroke="#00c700" stroke-width=".3"/>
<circle cx="159.9" cy="68.7" r=".48" fill="#00c700"/>
<path d="M58.9 37.8h4.5M163.8 57.8h5.8M132.9 68.7h-9v5.2h-3.2M143.2 68.7h21.9M160 91.9h5.1" fill="none" stroke="#00c700" stroke-width=".3"/>
<circle cx="58.9" cy="37.8" r=".47" fill="#00c700"/>
<path d="M63.4 12.1h-4.5v28.9M55.7 37.8h3.2M161.2 134.4h5.2M163.2 147.2h3.2" fill="none" stroke="#00c700" stroke-width=".3"/>
<circle cx="166.4" cy="147.2" r=".47" fill="#00c700"/>
<path d="M205 37.8h2.6M166.4 134.4v12.8h3.9" fill="none" stroke="#00c700" stroke-width=".3"/>
<circle cx="201.2" cy="99" r=".48" fill="#00c700"/>
<path d="M201.2 75.8v23.2M198 99h22.5M141.3 134.4h4.5" fill="none" stroke="#00c700" stroke-width=".3"/>
<circle cx="145.8" cy="134.4" r=".48" fill="#00c700"/>
<path d="M150.9 134.4h-5.1v10.3h1.9" fill="none" stroke="#00c700" stroke-width=".3"/>
<circle cx="272" cy="174.2" r=".47" fill="#00c700"/>
<path d="M269.4 17.3v19.3h9.7M19 36.6h10.9v27h-10.9M279.1 148.5h-7.1v25.7M263 174.2h11.6" fill="none" stroke="#00c700" stroke-width=".3"/>
<circle cx="206.3" cy="94.5" r=".48" fill="#00c700"/>
<path d="M206.3 75.8v18.7h15.5" fill="none" stroke="#00c700" stroke-width=".3"/>
<circle cx="221.8" cy="94.5" r=".48" fill="#00c700"/>
<path d="M215.3 78.4h6.5v16.1M198 94.5h8.3" fill="none" stroke="#00c700" stroke-width=".3"/>
<circle cx="215.3" cy="78.4" r=".48" fill="#00c700"/>
<path d="M215.3 76.5v3.8M221.8 94.5h27" fill="none" stroke="#00c700" stroke-width=".3"/>
<circle cx="203.7" cy="104.7" r=".48" fill="#00c700"/>
<path d="M203.8 75.8v29h11.5" fill="none" stroke="#00c700" stroke-width=".3"/>
<circle cx="264.3" cy="104.7" r=".48" fill="#00c700"/>
<path d="M215.3 90.6v14.2h51.5M260.4 97.7h3.9v7.1" fill="none" stroke="#00c700" stroke-width=".3"/>
<circle cx="215.3" cy="104.7" r=".48" fill="#00c700"/>
<path d="M198 104.8h5.8" fill="none" stroke="#00c700" stroke-width=".3"/>
<circle cx="145.8" cy="149.8" r=".48" fill="#00c700"/>
<path d="M138.1 149.8h9.6M145.8 149.8v5.1" fill="none" stroke="#00c700" stroke-width=".3"/>
<circle cx="264.3" cy="88" r=".48" fill="#00c700"/>
<path d="M238.5 78.4h25.8v9.6" fill="none" stroke="#00c700" stroke-width=".3"/>
<circle cx="238.5" cy="78.4" r=".48" fill="#00c700"/>
<path d="M160 79h5.1M215.3 66.1v-1.2h8.4v1.2M238.5 75.8v2.6h-10.3v-1.9M120.7 99h3.2v3.2h36.1M260.4 88h3.9v3.9h2.5M19 122.8h7.1v2.5h23.1" fill="none" stroke="#00c700" stroke-width=".3"/>
<circle cx="159.9" cy="102.2" r=".48" fill="#00c700"/>
<path d="M132.9 99.6v6.4h-26.4v-5.8h2.6M160 102.2h5.1" fill="none" stroke="#00c700" stroke-width=".3"/>
<circle cx="159.9" cy="99.6" r=".48" fill="#00c700"/>
<path d="M132.9 99.6h32.2M160 97h-32.2v6.5h-7.1" fill="none" stroke="#00c700" stroke-width=".3"/>
<circle cx="159.9" cy="97" r=".48" fill="#00c700"/>
<path d="M120.7 89.3h12.2M160 97h5.1M160 84.2h5.1M160 94.5h5.1" fill="none" stroke="#00c700" stroke-width=".3"/>
<circle cx="159.9" cy="73.9" r=".48" fill="#00c700"/>
<path d="M165.1 73.9h-32.2v9.6h-12.2" fill="none" stroke="#00c700" stroke-width=".3"/>
<circle cx="159.9" cy="76.4" r=".47" fill="#00c700"/>
<path d="M120.7 79h30.2v10.3M165.1 76.5h-37.3v9.6h-21.9v-3.9h3.2" fill="none" stroke="#00c700" stroke-width=".3"/>
<circle cx="159.9" cy="89.3" r=".47" fill="#00c700"/>
<path d="M150.9 89.3h14.2M220.5 147.2v9h2.6" fill="none" stroke="#00c700" stroke-width=".3"/>
<circle cx="220.5" cy="147.2" r=".47" fill="#00c700"/>
<path d="M104.6 12.1h2.6M160 71.3h5.1M40.2 89.3h9M160 81.6h5.1M41.5 118.9h7.7M214 147.2h9.7" fill="none" stroke="#00c700" stroke-width=".3"/>
<circle cx="107.2" cy="35.3" r=".48" fill="#00c700"/>
<path d="M107.2 12.1v23.2M98.1 35.3h16.8" fill="none" stroke="#00c700" stroke-width=".3"/>
<circle cx="37.6" cy="32.7" r=".48" fill="#00c700"/>
<path d="M220.5 17.3h5.1v12.8M19 32.7h18.6M32.5 25h5.1v14.8M205 30.1h23.2M225.6 37.8h5.8M145.8 40.4h5.1" fill="none" stroke="#00c700" stroke-width=".3"/>
<circle cx="225.6" cy="30.1" r=".48" fill="#00c700"/>
<path d="M225.6 30.1v7.7M49.2 158.8h-2.5v7.7h21.8M64.7 156.2h3.8" fill="none" stroke="#00c700" stroke-width=".3"/>
<circle cx="68.5" cy="156.2" r=".48" fill="#00c700"/>
<path d="M165.1 22.4h4.5M73.7 156.2h-5.2v10.3M251.4 144.7h7.1v10.2M265.6 144.7h-2.6v10.2" fill="none" stroke="#00c700" stroke-width=".3"/>
<circle cx="251.4" cy="144.6" r=".47" fill="#00c700"/>
<path d="M45.4 37.8h-3.3v2M239.2 144.7h12.2v10.2" fill="none" stroke="#00c700" stroke-width=".3"/>
<circle cx="76.2" cy="37.8" r=".47" fill="#00c700"/>
<path d="M73.7 37.8h9M76.3 37.8v12.9M58.9 51.4v4.5M239.2 149.8h3.2" fill="none" stroke="#00c700" stroke-width=".3"/>
<circle cx="242.4" cy="156.2" r=".48" fill="#00c700"/>
<path d="M163.8 40.4h2.6M160 86.7h5.1M35.1 145.9h-5.2v5.2h-10.9M233.4 156.2h9M242.4 149.8v8.4" fill="none" stroke="#00c700" stroke-width=".3"/>
<circle cx="163.8" cy="40.4" r=".48" fill="#00c700"/>
<path d="M169.6 30.1h-5.8v10.3h-2.6M179.9 22.4h9.7v7.7M194.7 37.8h-5.1v20h-9.7" fill="none" stroke="#00c700" stroke-width=".3"/>
<circle cx="189.6" cy="37.8" r=".47" fill="#00c700"/>
<path d="M181.8 37.8h7.8" fill="none" stroke="#00c700" stroke-width=".3"/>
<circle cx="189.6" cy="30.1" r=".47" fill="#00c700"/>
<path d="M179.9 30.1h14.8M189.6 30.1v7.7" fill="none" stroke="#00c700" stroke-width=".3"/>
<circle cx="264.3" cy="32.7" r=".48" fill="#00c700"/>
<path d="M258.5 32.7h20.6M264.3 32.7v2.6" fill="none" stroke="#00c700" stroke-width=".3"/>
<circle cx="246.2" cy="32.7" r=".48" fill="#00c700"/>
<path d="M243.7 32.7h4.5M246.2 32.7v5.1h-4.5M258.5 27.5h1.3v7.8M228.2 48.1v3.3" fill="none" stroke="#00c700" stroke-width=".3"/>
<circle cx="65.3" cy="172.3" r=".48" fill="#00c700"/>
<path d="M73 172.3h-7.7v5.2" fill="none" stroke="#00c700" stroke-width=".3"/>
<circle cx="73" cy="172.3" r=".48" fill="#00c700"/>
<path d="M82.1 172.3h-9.1v5.2" fill="none" stroke="#00c700" stroke-width=".3"/>
<circle cx="82.1" cy="172.3" r=".48" fill="#00c700"/>
<path d="M91.1 172.3h-9v1.9" fill="none" stroke="#00c700" stroke-width=".3"/>
<circle cx="91.1" cy="172.3" r=".48" fill="#00c700"/>
<path d="M65.3 172.3h-7.7v5.2M98.8 172.3h-7.7v1.9M98.8 169.8v4.4" fill="none" stroke="#00c700" stroke-width=".3"/>
<circle cx="98.8" cy="172.3" r=".48" fill="#00c700"/>
<path d="M50.5 53.3h3.9v2.6M215.3 112.5v2.6h5.2" fill="none" stroke="#00c700" stroke-width=".3"/>
<circle cx="73" cy="195.5" r=".48" fill="#00c700"/>
<path d="M73 190.4v5.1h-7.7" fill="none" stroke="#00c700" stroke-width=".3"/>
<circle cx="65.3" cy="195.5" r=".48" fill="#00c700"/>
<path d="M65.3 190.4v5.1h-7.7" fill="none" stroke="#00c700" stroke-width=".3"/>
<circle cx="91.1" cy="195.5" r=".48" fill="#00c700"/>
<path d="M91.1 193.6v1.9h-9" fill="none" stroke="#00c700" stroke-width=".3"/>
<circle cx="82.1" cy="195.5" r=".48" fill="#00c700"/>
<path d="M57.6 190.4v5.1M82.1 193.6v1.9h-9.1M91.1 195.5h7.7M98.8 193.6v4.5" fill="none" stroke="#00c700" stroke-width=".3"/>
<circle cx="98.8" cy="195.5" r=".48" fill="#00c700"/>
<path d="M80.1 12.1h.7M76.3 32.7h6.4" fill="none" stroke="#00c700" stroke-width=".3"/>
<circle cx="76.2" cy="12.1" r=".47" fill="#00c700"/>
<path d="M73.7 12.1h6.4M76.3 12.1v20.6" fill="none" stroke="#00c700" stroke-width=".3"/>
<circle cx="241.1" cy="84.8" r=".48" fill="#00c700"/>
<path d="M241.1 75.8v10.9M241.1 84.8h7.7" fill="none" stroke="#00c700" stroke-width=".3"/>
<circle cx="20.2" cy="169.1" r=".48" fill="#00c700"/>
<path d="M19 157.5h1.3v14.8M25.4 165.2v3.9h-5.1" fill="none" stroke="#00c700" stroke-width=".3"/>
<circle cx="286.1" cy="169.1" r=".48" fill="#00c700"/>
<path d="M279.1 43h-7.1v5.1M90.4 90.6h18.7M19 129.2h3.2M279.1 154.9h-3.3v14.2h10.4" fill="none" stroke="#00c700" stroke-width=".3"/>
<circle cx="90.4" cy="90.6" r=".48" fill="#00c700"/>
<path d="M90.4 72.6v18M82.1 183.9h9M82.1 182v3.8M91.1 182v3.8" fill="none" stroke="#00c700" stroke-width=".3"/>
<g fill="#00c700">
<circle cx="82" cy="183.9" r=".47"/>
<circle cx="91.1" cy="183.9" r=".47"/>
</g>
<path d="M90.4 72.6h18.7M160 66.1h24.4M90.4 90.6v17.4M131 134.4h-3.2v5.1M145.8 165.2v3.3M289.4 169.1h-3.2v5.1h-1.3M91.1 183.9h7.7" fill="none" stroke="#00c700" stroke-width=".3"/>
<circle cx="272" cy="48.1" r=".48" fill="#00c700"/>
<path d="M264.3 45.6v2.5h7.7v3.9" fill="none" stroke="#00c700" stroke-width=".3"/>
<g fill="#00c700">
<circle cx="242.4" cy="170.4" r=".48"/>
<circle cx="251.4" cy="170.4" r=".47"/>
</g>
<path d="M242.4 168.5v4.5M251.4 165.2v5.2M263 165.2v5.2h-20.6" fill="none" stroke="#00c700" stroke-width=".3"/>
<circle cx="76.2" cy="70" r=".47" fill="#00c700"/>
<path d="M76.3 59.7v10.3" fill="none" stroke="#00c700" stroke-width=".3"/>
<circle cx="54.4" cy="70" r=".47" fill="#00c700"/>
<path d="M19 43h1.9v5.1M37.6 50.1v19.9h38.7v3.9M54.4 66.1v3.9" fill="none" stroke="#00c700" stroke-width=".3"/>
<circle cx="98.8" cy="183.9" r=".47" fill="#00c700"/>
<path d="M181.8 43h2.6v5.8M19 99.6h3.2v5.8M22.2 129.2v5.8M98.8 182v3.8M98.8 183.9h6.4" fill="none" stroke="#00c700" stroke-width=".3"/>
<g font-size="5.5">
<text x="5.4" y="19.2">Res.CV IN_1</text>
<text x="273.9" y="29.5">Mod IN_1</text>
<text x="4.8" y="86.7">LP24_1</text>
<text x="4.8" y="116.3">OUT_1</text>
<text x="282.9" y="141.5">IN_1</text>
</g>
<g font-size="2.8">
<text x="66" y="10.2">R5</text>
<text x="82.7" y="10.2">R7</text>
<text x="96.9" y="10.2">R8</text>
<text x="66" y="16">100K</text>
<text x="82.7" y="16">100K</text>
<text x="96.9" y="16">100K</text>
<text x="173.1" y="20.5">R15</text>
<text x="244.8" y="18.5">Modulation 1</text>
<text x="173.1" y="28.2">R16</text>
<text x="198.2" y="28.2">R18</text>
<text x="231.7" y="24.9">IC1a</text>
<text x="47.9" y="35.9">R3</text>
<text x="66" y="35.9">R6</text>
<text x="175.1" y="34.1">IC1d</text>
<text x="198.2" y="35.9">R19</text>
<text x="251.7" y="31.5">R29</text>
<text x="47.9" y="41.7">100K</text>
<text x="66" y="41.7">100K</text>
<text x="153.5" y="38.5">R13</text>
<text x="197.1" y="41.7">100K</text>
<text x="234.9" y="41.8">R26</text>
<text x="251.7" y="36.6">R30</text>
<text x="269.8" y="41.1">P6</text>
<text x="8.4" y="46.9">K1</text>
<text x="45.5" y="46.8" transform="rotate(-90 45.5 46.8)">P2</text>
<text x="89.8" y="42.5">IC1b</text>
<text x="153.5" y="44.3">100K</text>
<text x="268.1" y="43.6" transform="rotate(-90 268.1 43.6)">100K</text>
<text x="286.8" y="47.6">K6</text>
<text x="35.8" y="48.1" transform="rotate(-90 35.8 48.1)">100K</text>
<text x="57" y="48.8" transform="rotate(-90 57 48.8)">R4</text>
<text x="62.7" y="48.8" transform="rotate(-90 62.7 48.8)">150K</text>
<text x="173.1" y="55.9">R17</text>
<text x="226.3" y="59.1" transform="rotate(-90 226.3 59.1)">R24</text>
<text x="232.1" y="59.1" transform="rotate(-90 232.1 59.1)">10K</text>
<text x="52.5" y="64.2" transform="rotate(-90 52.5 64.2)">100K</text>
<text x="62.2" y="62.9" transform="rotate(-90 62.2 62.9)">P3</text>
<text x="73" y="60.4" transform="rotate(-90 73 60.4)">D1</text>
<text x="159.3" y="62.3">K4</text>
<text x="172" y="61.6">100K</text>
<text x="210.2" y="62.3">Frequency 1</text>
<text x="135.5" y="66.9">22K</text>
<text x="205.7" y="68.2">J2</text>
<text x="240.5" y="68.2">J1</text>
<text x="29.9" y="73.9">Resonance-CV 1</text>
<text x="52.5" y="73.9">Resonance 1</text>
<text x="109.1" y="77.7">S1</text>
<text x="135.5" y="72.7">R10</text>
<text x="213.4" y="73" transform="rotate(-90 213.4 73)">R20</text>
<text x="219.2" y="74.1" transform="rotate(-90 219.2 74.1)">100K</text>
<text x="222.4" y="73.2" transform="rotate(-90 222.4 73.2)">P4</text>
<text x="232.1" y="74.5" transform="rotate(-90 232.1 74.5)">100K</text>
<text x="272.6" y="73.9">Board-FSync</text>
<text x="273.3" y="76.9">Slave with Master</text>
<text x="102" y="82.2">LP</text>
<text x="102" y="79">HP</text>
<text x="273.3" y="79.9">(4 MoreF Option)</text>
<text x="32.5" y="87.4">R1</text>
<text x="102" y="85.4">BP</text>
<text x="135.5" y="87.5">22K</text>
<text x="213.4" y="88" transform="rotate(-90 213.4 88)">R21</text>
<text x="219.2" y="88" transform="rotate(-90 219.2 88)">470K</text>
<text x="273.3" y="84.9">Board -</text>
<text x="279.1" y="87.5">standalone</text>
<text x="32.5" y="93.2">470</text>
<text x="135.5" y="93.3">R11</text>
<text x="258.3" y="95.8">S_41</text>
<text x="102" y="99">BP</text>
<text x="109.7" y="97.1">S2</text>
<text x="223.1" y="97">R22</text>
<text x="270.5" y="97.1">LP1</text>
<text x="279.1" y="98.4">mastercontrol</text>
<text x="8.4" y="103.6">K2</text>
<text x="102" y="102.2">LP</text>
<text x="102" y="105.4">HP</text>
<text x="223.1" y="102.8">100K</text>
<text x="223.1" y="113.1">R23</text>
<text x="270.5" y="110">LP2</text>
<text x="33.8" y="117">R2</text>
<text x="223.7" y="118.9">10K</text>
<text x="258.3" y="118.9">S_42</text>
<text x="33.8" y="122.8">470</text>
<text x="270.5" y="120.3">LP3</text>
<text x="8.4" y="133.2">K3</text>
<text x="133.4" y="132.5">100K</text>
<text x="153.5" y="132.4">R14</text>
<text x="270.5" y="134.5">LP4</text>
<text x="135.8" y="138.3">R9</text>
<text x="150.3" y="141.6">IC2b</text>
<text x="153.5" y="138.2">100K</text>
<text x="226.1" y="143.3">IC1c</text>
<text x="249.9" y="139">Level 1</text>
<text x="265.1" y="140.8">1µF C7</text>
<text x="6.5" y="144.7">1V/Oct.</text>
<text x="55.7" y="150.4">IC2c</text>
<text x="225.6" y="154.4">10K</text>
<text x="7.8" y="161.5">K5</text>
<text x="31.8" y="160.1">Track</text>
<text x="225.6" y="160.2">R25</text>
<text x="265.3" y="156.3">100K</text>
<text x="266.8" y="158.9">lin</text>
<text x="286.2" y="159.6">K7</text>
<text x="23.6" y="163.3" transform="rotate(-90 23.6 163.3)">100K</text>
<text x="29" y="165.2">P1</text>
<text x="143.9" y="162.7" transform="rotate(-90 143.9 162.7)">R12</text>
<text x="149.7" y="162.7" transform="rotate(-90 149.7 162.7)">100K</text>
<text x="240.5" y="165.9" transform="rotate(-90 240.5 165.9)">10K</text>
<text x="246.3" y="165.9" transform="rotate(-90 246.3 165.9)">R27</text>
<text x="249.6" y="162.7" transform="rotate(-90 249.6 162.7)">100K</text>
<text x="255.4" y="162.7" transform="rotate(-90 255.4 162.7)">R28</text>
<text x="267.5" y="162.7" transform="rotate(-90 267.5 162.7)">P5</text>
<text x="278.1" y="172.3">R31</text>
<text x="58.9" y="176.3">IC2p</text>
<text x="66.6" y="176.3">IC3p</text>
<text x="74.3" y="176.3">IC1p</text>
<text x="276.9" y="178.1">100K</text>
<text x="87.3" y="182.3" transform="rotate(-90 87.3 182.3)">C1</text>
<text x="96.3" y="182.3" transform="rotate(-90 96.3 182.3)">C3</text>
<text x="104.1" y="182.3" transform="rotate(-90 104.1 182.3)">C5</text>
<text x="193.4" y="189.1">Maßstab</text>
<text x="207" y="189.1">101,38%</text>
<text x="219.2" y="189.1">Firma</text>
<text x="244.9" y="189.1">Zeichner: zs</text>
<text x="270.7" y="189.1">Blatt: 1/2</text>
<text x="87.2" y="194.2" transform="rotate(-90 87.2 194.2)">C2</text>
<text x="95.6" y="194.2" transform="rotate(-90 95.6 194.2)">C4</text>
<text x="103.9" y="194.2" transform="rotate(-90 103.9 194.2)">C6</text>
<text x="193.4" y="194.2">Änderung</text>
<text x="207" y="194.2">29.09.2022</text>
<text x="221.1" y="194.2">17:56</text>
<text x="244.9" y="194.2">Titel: 2MoreF (DualVCF)</text>
<text x="246.2" y="197.3">Board A_1</text>
<text x="193.4" y="199.3">Ausgabe</text>
<text x="207" y="199.3">03.10.2022</text>
<text x="221.1" y="199.3">0.3</text>
<text x="246.2" y="200.3">CC BY-NC-SA 4.0</text>
<text x="193.4" y="204.5">Datei</text>
<text x="207" y="204.5">2MoreF_BoardA.T3001</text>
<text x="244.9" y="204.5">Projekt: Formant+</text>
</g>
<g font-size="2.1">
<text x="154" y="23.2">Track_1</text>
<text x="211.1" y="18">MOD_1</text>
<text x="273.1" y="18">MOD_extern</text>
<text x="21" y="25.7">ResCV_1</text>
<text x="239.5" y="28.3">+</text>
<text x="85.8" y="33.4">-</text>
<text x="240" y="33.4">-</text>
<text x="85.8" y="38.6">+</text>
<text x="117.8" y="36">RES_1</text>
<text x="133" y="41.2">FRECON_1</text>
<text x="178.2" y="38.6">-</text>
<text x="211.3" y="38.6">F_master</text>
<text x="177.7" y="43.8">+</text>
<text x="230" y="43.8">V+</text>
<text x="46.1" y="51.5" transform="rotate(-90 46.1 51.5)">V+</text>
<text x="153.2" y="58.5">Offset_1</text>
<text x="5.4" y="64.3">RES_extern</text>
<text x="168.8" y="69.5">LBoost_1</text>
<text x="168.1" y="74.6">LP2_1</text>
<text x="168.5" y="72.1">LP24_1</text>
<text x="168.8" y="77.2">SW_1</text>
<text x="200.4" y="72.8">3</text>
<text x="204.4" y="72.8">1-2</text>
<text x="235.1" y="72.8">3</text>
<text x="239.2" y="72.8">1-2</text>
<text x="168.2" y="82.4">OUT_1</text>
<text x="168.8" y="79.8">OUT_1_SW</text>
<text x="168.2" y="84.9">OUT_2</text>
<text x="175.2" y="87.5">CV1</text>
<text x="52.3" y="90.1">LP24_1</text>
<text x="168.2" y="92.6">OUT_Sum</text>
<text x="168.5" y="95.2">LP24_2</text>
<text x="168.8" y="90.1">IN_1</text>
<text x="186.3" y="95.2">S_1b_NC</text>
<text x="53" y="96.5">LP24_1_SW</text>
<text x="168.8" y="97.8">IN_2</text>
<text x="168.8" y="100.4">SW_2</text>
<text x="187" y="99.7">F_extern</text>
<text x="168.1" y="102.9">LP2_2</text>
<text x="168.8" y="105.5">LBoost_2</text>
<text x="186.1" y="105.5">S_1b_com</text>
<text x="219.3" y="110" transform="rotate(-90 219.3 110)">V-</text>
<text x="52.3" y="119.7">OUT_1</text>
<text x="53" y="126.1">OUT_1_SW</text>
<text x="45.2" y="146.7">CV1</text>
<text x="150.8" y="145.4">-</text>
<text x="173.4" y="148">F_master</text>
<text x="206.5" y="148">IN_1</text>
<text x="235" y="145.4">+</text>
<text x="52.3" y="154.4">+</text>
<text x="125.6" y="150.6">S_1b_com</text>
<text x="150.8" y="150.6">+</text>
<text x="235.5" y="150.6">-</text>
<text x="52.3" y="159.6">-</text>
<text x="76.8" y="157">Track_1</text>
<text x="100.6" y="165.4">V+</text>
<text x="251.3" y="175">IN_extern</text>
<text x="55.5" y="182.1">VCC+</text>
<text x="63.2" y="182.1">VCC+</text>
<text x="71" y="182.1">VCC+</text>
<text x="55.5" y="187.2">VCC-</text>
<text x="63.2" y="187.2">VCC-</text>
<text x="71" y="187.2">VCC-</text>
<text x="95.2" y="204">V-</text>
</g>
</svg>
